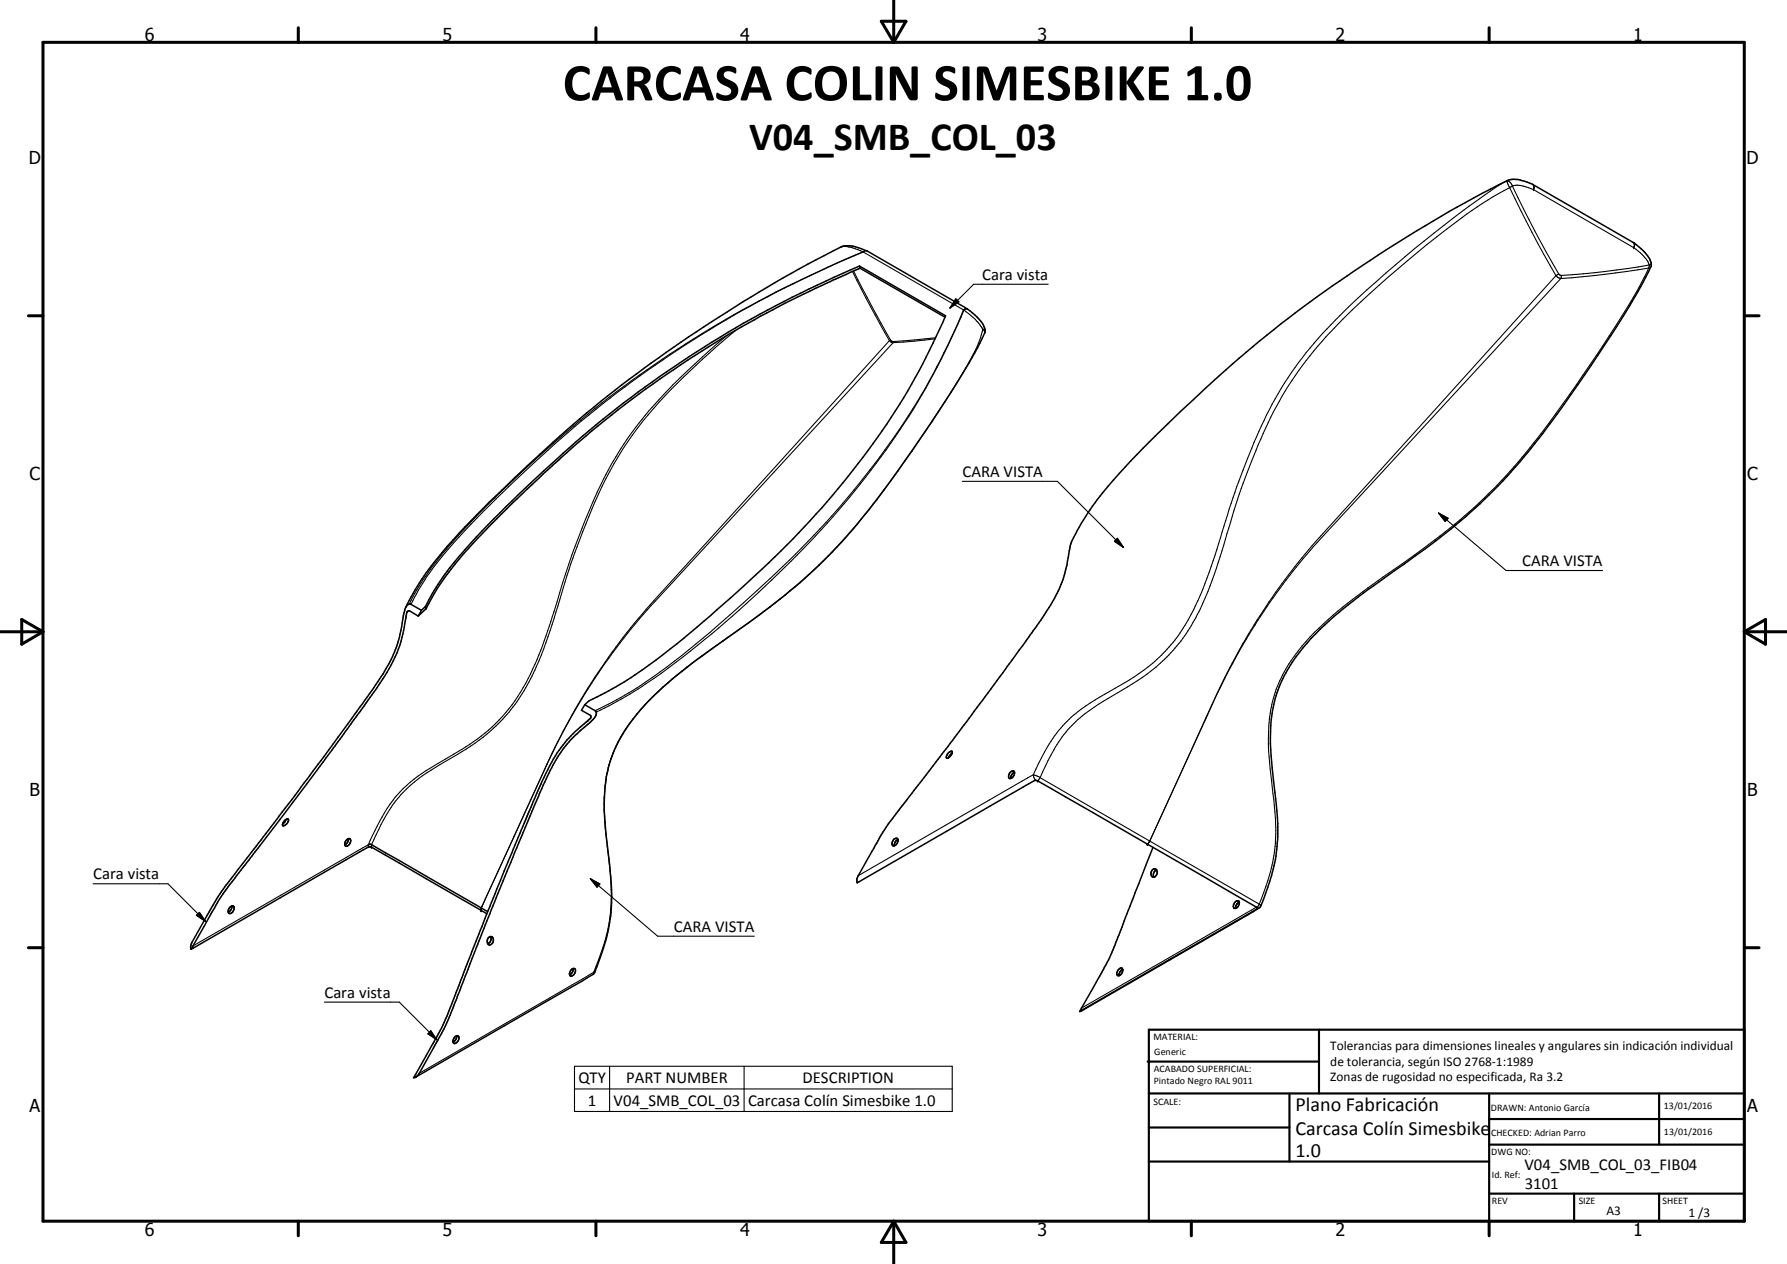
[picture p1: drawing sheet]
<svg xmlns="http://www.w3.org/2000/svg" width="420mm" height="297mm" viewBox="0 0 420 297" stroke-linecap="round" stroke-linejoin="round" font-family="sans-serif">
<g fill="#000">
<circle cx="87.4" cy="199.1" r=".18"/>
<circle cx="244" cy="183.5" r=".18"/>
<circle cx="269.8" cy="198.4" r=".18"/>
<circle cx="113.1" cy="214" r=".18"/>
<circle cx="113.1" cy="213.4" r=".18"/>
<circle cx="295.5" cy="213.2" r=".18"/>
</g>
<g fill="none" stroke="#000" stroke-width=".25">
<path d="M197.7 58a6.7 6.7 0 0 1 4.6 .9l.6 .3M202.9 59.2l-10.3 4.6M202.9 59.2h.1M203 59.2a262 262 0 0 0-88.2 59.3 119.2 119.2 0 0 0-15.3 17.7l-3.3 5.8M203 59.2l23.5 13.6M203.9 59h-.5l-.4 .2M354.4 42.5a105.3 105.3 0 0 0-12.6 8.6 226.6 226.6 0 0 0-32.8 29.5 88.6 88.6 0 0 0-15.7 27.3l-2.5 6.5-2.6 7.9a117.6 117.6 0 0 1-8.9 23.4 38.2 38.2 0 0 1-14.9 14.7l-4.5 2.7a32.2 32.2 0 0 0-13.6 12.3l-3.4 6.7M354.4 42.5l-.1 .2 .7 1.4M354.4 42.5l.7 .3 .5 .9M355 44.1a83 83 0 0 0-10.1 6.2 225.4 225.4 0 0 0-35.1 31.1 81 81 0 0 0-9 12.9 162.6 162.6 0 0 0-13.1 33.8 90.4 90.4 0 0 1-7.3 18.2 39.9 39.9 0 0 1-15.3 15.1 80.6 80.6 0 0 0-10.1 6.4l-1.6 1.3-1.9 1.9a38.5 38.5 0 0 0-7 11.8M355 44.1a275.5 275.5 0 0 0 10.8 20.7M355.6 43.7a6 6 0 0 1 4.3 .6l.7 .3"/>
<path d="M355.6 43.7l-.6 .4M355.6 43.7a264 264 0 0 0 10.9 20.6M360.3 43.3l.3 .2M360.5 43.4v.1M360.5 43.5l.1 1.1M360.6 44.6h.1M360.6 43.5l.1 .2-.1 .9M360.6 44.6l23.5 13.6M384 57l.2 .4-.1 .8M384.1 58.2h.1M384.1 58.2a8 8 0 0 1 3.7 4.1M384.2 57.1a.92 .92 0 0 1-.1 1.1"/>
<path d="M170.7 79a139.8 139.8 0 0 0-21.2 21.4 86.4 86.4 0 0 0-11.8 21.6 283.3 283.3 0 0 0-8.6 25.2 63.2 63.2 0 0 1-9.4 19.3 42.3 42.3 0 0 1-13 10.7 56.4 56.4 0 0 0-11.9 8.1 36.1 36.1 0 0 0-7.2 11l-1 2.2M172.8 77.7a152.7 152.7 0 0 0-23 23 93.5 93.5 0 0 0-12.8 24.2 214.7 214.7 0 0 0-6.7 20.4l-2.5 7.2a45 45 0 0 1-14.2 20.7l-6 4.1a62.6 62.6 0 0 0-10.2 6.5 30.3 30.3 0 0 0-8.9 12.3l-1.1 2.4v.6M192.6 63.8a253.6 253.6 0 0 0-57.4 36.4 289.7 289.7 0 0 0-31.2 30.5 50.1 50.1 0 0 0-7.4 11.3M200.4 63.8l4.3 8.3 4.4 8M200.7 63.7l4.2 8.2 4.5 8M209.4 79.9l-.3 .2M209.4 79.9l.2 .2 .4 .2M219.9 79.6l-9.9 .9M220 79.4l-10 .9M224.7 70.2l.8 .8-2.2 1.4zM226.5 72.8a155.7 155.7 0 0 1-20.8 36.1 221.2 221.2 0 0 1-30.9 32.7 206 206 0 0 1-21.4 17.6 87.3 87.3 0 0 1-13.5 7.8M226.5 72.8l.1 .1"/>
<path d="M226.6 72.9a160 160 0 0 1-21.8 37.6 246 246 0 0 1-53 50.2l-5.6 3.5-6 3.1M226.6 72.9l.5 .4a12 12 0 0 1 4 4.1M227.4 72.6h-.5l-.4 .2M227.5 72.7l-.3-.1-.6 .3M231.1 77.4l.3 .3 .1 .6M231.1 77.4l.5 .1M231.1 77.4a31.6 31.6 0 0 1-4.6 10 320.9 320.9 0 0 1-25.8 36.7 117.2 117.2 0 0 1-11.5 11.7l-1.1 1.1a292 292 0 0 1-23.1 17.2 100 100 0 0 0-12.3 10.4 36.2 36.2 0 0 0-9.1 13.8l-.9 3.5-.6 4.3a62 62 0 0 0 .7 12.8 74.2 74.2 0 0 1 .9 10.2 37.9 37.9 0 0 1-2 13.7l-2.1 5.7M231.6 77.5v.1M246.5 66.8h-17.6l-5.6 5.6M365.8 64.8l.5 .4 .7 .2M365.8 64.8l-54.8 60.6a151.5 151.5 0 0 0-24.7 37.3M366.5 64.3l-.7 .5"/>
<path d="M366.5 64.3l.2 .3 .4 .1M367 65.4l-55.6 60.2a144.6 144.6 0 0 0-25.1 37.1M367.1 64.7l-.1 .7M387.6 63a153.2 153.2 0 0 1-12.3 20.6l-4.7 6.9-6.5 9.1a133.6 133.6 0 0 1-16.4 18.6 158.7 158.7 0 0 1-17.6 14 213.5 213.5 0 0 0-15.5 11.4 51.5 51.5 0 0 0-12.6 14.3 29.8 29.8 0 0 0-3.7 12.7 61 61 0 0 0 .7 13 71.6 71.6 0 0 1 .9 14.6 43.9 43.9 0 0 1-3.8 14.3M387.6 63l-10.3 1.5-10.3 .9M387.8 62.3l-.2 .7M387.8 62.3l-10.4 1.5-10.3 .9M388.1 62.7l-.5 .3M388.2 62l-.4 .3M209.1 80.1l.5 .4h.4M209.1 80.1l-55.3 61a145.9 145.9 0 0 0-19.3 26.9M210 80.5l-55.9 60.8a149 149 0 0 0-19.5 26.7"/>
<path d="M210 80.3v.2M226.3 113.1h22.3l15.5 15.6M262.7 126.5l1.4 2.2-2.1-1.5zM338.2 120.6l2.3 1.2-.7 .8zM338.2 120.6l15.9 13.5h22.7M128.6 179.6l-7.7 16.9M131.8 173.1l-3.2 6.5M134.5 168l-2.7 5.1M134.6 168l-3.5 6.4-2.5 5.2M286.3 162.7l-16 35M286.3 162.7l-7.1 15.7M86.6 198.5v.6"/>
<path d="M86.6 198.5l-41.2 23.8v.5M120.9 196.5l-7.8 16.9v.6M120.9 196.5l-3.9 8.4M124.8 188l-3.9 8.5M242.9 182.1l.6 1.3M242.9 182.1l-41.1 23.7M242.9 182.1l1.6 .7M244.5 182.8l51.6 29.7M244.5 182.8l-.5 .7M270.3 197.7h.1M270.3 197.7l-.5 .7M21.9 207.7h17.6l8.8 8.8"/>
<path d="M46.2 215.1l.7-.7 1.4 2.1zM138.8 206.5l2.2 1.2-.6 .8zM138.8 206.5l15.8 13.5h22.8M295.4 213.1l-41.1 23.8v.5M295.5 213.2v.4M296 213.4l-.4 .1M296.1 212.5l-.6 .7M296.1 212.5l.4 .3M296.5 212.8h.1M76.3 235.5h17.6l8.8 8.8M139.6 228.5l-.3 .5M139.6 228.5l-41 23.7"/>
<path d="M139.9 228.4l-.3 .1M101.3 242.2l1.4 2.1-2.1-1.3zM135.1 250.6h88.8v10.6h-88.8zM135.1 255.9h88.8M143.3 250.6v10.6M175 250.6v10.6"/>
</g>
<g fill="none" stroke="#000" stroke-width=".35">
<path d="M202.1 62.5l20.2 11.7a162.4 162.4 0 0 1-30.5 46.6 309.6 309.6 0 0 1-34.2 31.7 87.9 87.9 0 0 1-19.1 12.2l-1 .9M202.1 62.5l.1 .5M202.1 62.5a249.4 249.4 0 0 0-41.8 22.5 258.3 258.3 0 0 0-39.9 32.7 138.6 138.6 0 0 0-16.3 18l-2.4 3.7-1.7 3.1M202.2 63l-1.3 .6a264.1 264.1 0 0 0-32.7 16.9 241.8 241.8 0 0 0-34.9 25.9l-5.6 5a313.2 313.2 0 0 0-15.4 15.1 64.3 64.3 0 0 0-12.1 16.5M202.2 63l20 11.5M271.6 102.4a320.8 320.8 0 0 1 34.6-30.1 325.7 325.7 0 0 1 48.7-30.1h.5a7.3 7.3 0 0 1 3.7 .6l1.2 .5 23.7 13.7a10.3 10.3 0 0 1 4.1 4.4l.2 .8a11.1 11.1 0 0 1-1.9 4 332 332 0 0 1-29.1 42.4 137.3 137.3 0 0 1-27 23.9l-2.5 1.7a127 127 0 0 0-19.5 15.8 38.2 38.2 0 0 0-7.3 10.8 31.9 31.9 0 0 0-2.3 14l.4 5.7 .8 7.1a41.9 41.9 0 0 1-.7 17.4l-2.2 6.5-.8 1.8-42.3 24.4 39.6-22.9 2.1-1.2v-.2l-52-30h-.4l-2 1.2-39.7 22.9v-.8l.2-.7 3.3-5.9a61.7 61.7 0 0 1 8.2-12.1l14.1-18.4 14.3-19.5a55.7 55.7 0 0 0 8.5-14.3l.8-3 .4-2.6a11.7 11.7 0 0 1 2-5.6 75.3 75.3 0 0 1 12.6-16.4zM95.4 142.7a67.2 67.2 0 0 1 12.5-17.4 387.6 387.6 0 0 1 31.7-29.6l5-4a300.5 300.5 0 0 1 19.1-13.7 290.9 290.9 0 0 1 34.6-20.2 8.7 8.7 0 0 1 5.4 1.1l23.7 13.7a11.7 11.7 0 0 1 3.9 4.2l.3 1a86.5 86.5 0 0 1-8 14.4l-1.5 2.3a270.6 270.6 0 0 1-24.3 33 145.1 145.1 0 0 1-21.7 18.8l-4.9 3.5a139 139 0 0 0-18.5 14.7 34.1 34.1 0 0 0-10.1 18 49.4 49.4 0 0 0-.1 13.5l.8 7.2a43.2 43.2 0 0 1-1.9 21l-1 2.8a3.2 3.2 0 0 1-2.3 2.8l-40.4 23.4M98.3 144.8l-2.1-1.3a1.82 1.82 0 0 0-.8 1.8 33.3 33.3 0 0 1-6.7 16.3l-12.7 17.5-18.3 24.1a64 64 0 0 0-8.4 12.1l-4.4 7.8M99.1 143.4l-2.5-1.4a1.02 1.02 0 0 0-1.3 .9l-.4 1.5a33.3 33.3 0 0 1-7 17.2l-15.6 21.4-15.2 19.9a69.9 69.9 0 0 0-8.3 12.1l-3.6 6.4-.4 1.1 .1 .6M99.1 143.4l-.8 1.4M100 142.5l.2 .5M100 142.5l-.9 .9"/>
<path d="M100.2 143l-1.9 1.8M137.5 165.6l2.4 1.4a.91 .91 0 0 1 .2 1.1l-1.5 1.8a30.2 30.2 0 0 0-10.2 13.1l-2.7 6.2-8.7 20.8-9.5 24.2a57.1 57.1 0 0 1-5.6 12.1l-3.3 5.9-.7 .8-.7 .3 4.3-7.5a84.3 84.3 0 0 0 6.9-15.5l8.4-21.3 7.3-17.6a111.5 111.5 0 0 1 6.9-14.5 41.9 41.9 0 0 1 7.7-8l.2-.4v-.3l-2.2-1.3zM223 176.9l.7-.4a.62 .62 0 0 1-.2 1.1 .64 .64 0 0 1-1 .4zM223.8 177l-.8 1.1M66.9 192.8l.8-.4a1.01 1.01 0 0 1-.5 1.4l-.5 .3a.47 .47 0 0 1-.3-.5 .47 .47 0 0 1 .3-.4zM67.3 192.6l-.3 .6-.5 .4M81.4 197.5l.6-.4a.65 .65 0 0 1 .5 .5 .65 .65 0 0 1-.3 .6 .69 .69 0 0 1-1.1 .5v-.7zM81.9 197.1a1.43 1.43 0 0 1-.8 1.4M86.6 198.5h.8l27.3 15.7M210.1 197.3a.58 .58 0 0 1 .9-.2 .58 .58 0 0 1 0 .9 1.02 1.02 0 0 1-1 .8l-.2-.3v-.5zM211.1 197.3l-.7 .7-.1 .8M238.5 181.5v-.1a.75 .75 0 0 0-.8-.1 .75 .75 0 0 0-.4 .7l-.1 .8 .2 .2 .3-.1"/>
<path d="M238.5 181.5l-.6 .6-.2 .8M238.5 181.5v.7l-.8 .7M271.1 199.1l-8.8 22.6a57 57 0 0 1-4.5 9.1l-3.9 6.9M54.5 212.9h.3a1.06 1.06 0 0 1 .1 1.2 1.06 1.06 0 0 1-1.1 .5l-.1-.2M54.5 212.9l-.6 .5-.2 .5v.5M54.5 212.9a1.5 1.5 0 0 1-.8 1.5M114.5 214.8l-27.1-15.7-.7-.1-41.8 24.1M272 204.5a1.1 1.1 0 0 0-.7 1.6M272 204.5a.78 .78 0 0 0-.9-.2 .78 .78 0 0 0-.5 .8 .73 .73 0 0 0 .7 1M272 204.5l.1 .3a1.16 1.16 0 0 1-.8 1.3M290.3 212.1l.6-.4a.69 .69 0 0 1 .3 1.2l-.5 .5h-.6l-.1-.8zM291.4 212h-.1a1.69 1.69 0 0 0-.8 1.5"/>
<path d="M115.3 220.1a1.15 1.15 0 0 0-.6 1.6M115.3 220.1a.96 .96 0 0 1 .7 1.2 .96 .96 0 0 1-1.2 .7l-.1-.3M115.3 220.1a1.17 1.17 0 0 1-.6 1.6M134.3 227.9a.55 .55 0 0 1 .8-.3 .55 .55 0 0 1 .2 .8 .91 .91 0 0 1-1.4 .8v-.5zM134.8 227.6a1.56 1.56 0 0 1-.9 1.5M264 227.8a1.58 1.58 0 0 0-.9 1.3v.2M264 227.8l-.2 .8-.6 .7M264 227.8l-.1-.2a1.13 1.13 0 0 0-1.2 1.6l.5 .1M106.9 243.7a.52 .52 0 0 1 .5-.3 .52 .52 0 0 1 .5 .3 1.08 1.08 0 0 1-1.3 1.4 1.21 1.21 0 0 1 .3-1.4zM107.3 243.4l-.1 .8-.7 .7"/>
</g>
<g fill="none" stroke="#000" stroke-width=".71">
<path d="M10.1 9.9h400v277.1h-400zM70.1 6.5v3.4M140.1 6.5v3.4M207.2 5h5.8l-2.9 4.9zM210.1 0v9.9M280.1 6.5v3.4M350.1 6.5v3.4M6.7 74.2h3.4M410.1 74.2h3.5M.1 148.5h10M5.1 145.6l5 2.9-5 2.9zM410.1 148.5h10"/>
<path d="M410.1 148.5l5-2.9v5.8zM6.7 222.7h3.4M410.1 222.7h3.5M70.1 287v3.4M140.1 287v3.4M210.1 287v10M210.1 287l2.9 5h-5.8zM280.1 287v3.4M350.1 287v3.4"/>
</g>
<g fill="none" stroke="#000" stroke-width=".51">
<path d="M269.8 249.5h40.3M270.1 242h140v45h-140zM270.1 257h140M303.2 257v16M310.1 242v15M350.1 257v30M390.1 257v12M270.1 265h33.1M270.1 273h80M350.1 269h60M350.1 263h60M350.1 280.5h60"/>
<path d="M370.1 280.5v6.5M390.1 280.5v6.5"/>
</g>
<path d="M224.7 70.2l.8 .8-2.2 1.4zM262.7 126.5l1.4 2.2-2.1-1.5zM338.2 120.6l2.3 1.2-.7 .8zM46.2 215.1l.7-.7 1.4 2.1zM138.8 206.5l2.2 1.2-.6 .8zM101.3 242.2l1.4 2.1-2.1-1.3z" fill="#000"/>
<text font-size="12.6" x="132.3" y="23.6">CARCASA COLIN SIMESBIKE 1.0</text>
<text font-size="9.4" x="176.1" y="35.3">V04_SMB_COL_03</text>
<g font-size="4.7">
<text x="304.6" y="261.2">Plano Fabricación</text>
<text x="304.6" y="266.6">Carcasa Colín Simesbike</text>
<text x="304.6" y="272">1.0</text>
</g>
<g font-size="4.2">
<text x="34" y="9.6">6</text>
<text x="104" y="9.6">5</text>
<text x="174" y="9.6">4</text>
<text x="244" y="9.6">3</text>
<text x="314" y="9.6">2</text>
<text x="384" y="9.6">1</text>
<text x="6.8" y="38.7">D</text>
<text x="410.6" y="38.7">D</text>
<text x="7" y="112.9">C</text>
<text x="410.8" y="112.9">C</text>
<text x="7" y="187.1">B</text>
<text x="410.8" y="187.1">B</text>
<text x="7" y="261.4">A</text>
<text x="410.8" y="261.4">A</text>
<text x="34" y="290.4">6</text>
<text x="104" y="290.4">5</text>
<text x="174" y="290.4">4</text>
<text x="244" y="290.4">3</text>
<text x="314" y="290.4">2</text>
<text x="384" y="290.4">1</text>
</g>
<g font-size="3.9">
<text x="230.9" y="65.7">Cara vista</text>
<text x="226.3" y="112.1">CARA VISTA</text>
<text x="357.9" y="133.1">CARA VISTA</text>
<text x="21.9" y="206.6">Cara vista</text>
<text x="158.4" y="218.9">CARA VISTA</text>
<text x="76.3" y="234.5">Cara vista</text>
<text x="136" y="254.5">QTY</text>
<text x="147.2" y="254.5">PART NUMBER</text>
<text x="188.7" y="254.5">DESCRIPTION</text>
<text x="138.2" y="259.8">1</text>
<text x="144.3" y="259.8">V04_SMB_COL_03</text>
<text x="175.9" y="259.9">Carcasa Colín Simesbike 1.0</text>
<text x="358.5" y="275">V04_SMB_COL_03_FIB04</text>
<text x="358.5" y="279.4">3101</text>
</g>
<g font-size="3.1">
<text x="312.7" y="246.8">Tolerancias para dimensiones lineales y angulares sin indicación individual</text>
<text x="312.7" y="250.4">de tolerancia, según ISO 2768-1:1989</text>
<text x="312.7" y="254">Zonas de rugosidad no especificada, Ra 3.2</text>
<text x="377.7" y="285.6">A3</text>
<text x="397" y="285.9">1 /3</text>
</g>
<g font-size="2.4">
<text x="271.2" y="244.4">MATERIAL:</text>
<text x="271.3" y="252">ACABADO SUPERFICIAL:</text>
<text x="271.4" y="247.9">Generic</text>
<text x="271.3" y="254.6">Pintado Negro RAL 9011</text>
<text x="271.2" y="259.7">SCALE:</text>
<text x="350.6" y="261">DRAWN: Antonio García</text>
<text x="391.2" y="260.6">13/01/2016</text>
<text x="350.6" y="267">CHECKED: Adrian Parro</text>
<text x="391.2" y="266.7">13/01/2016</text>
<text x="350.6" y="271.4">DWG NO:</text>
<text x="350.8" y="276.9">Id. Ref:</text>
<text x="350.8" y="282.8">REV</text>
<text x="371.2" y="282.9">SIZE</text>
<text x="390.9" y="282.9">SHEET</text>
</g>
</svg>
